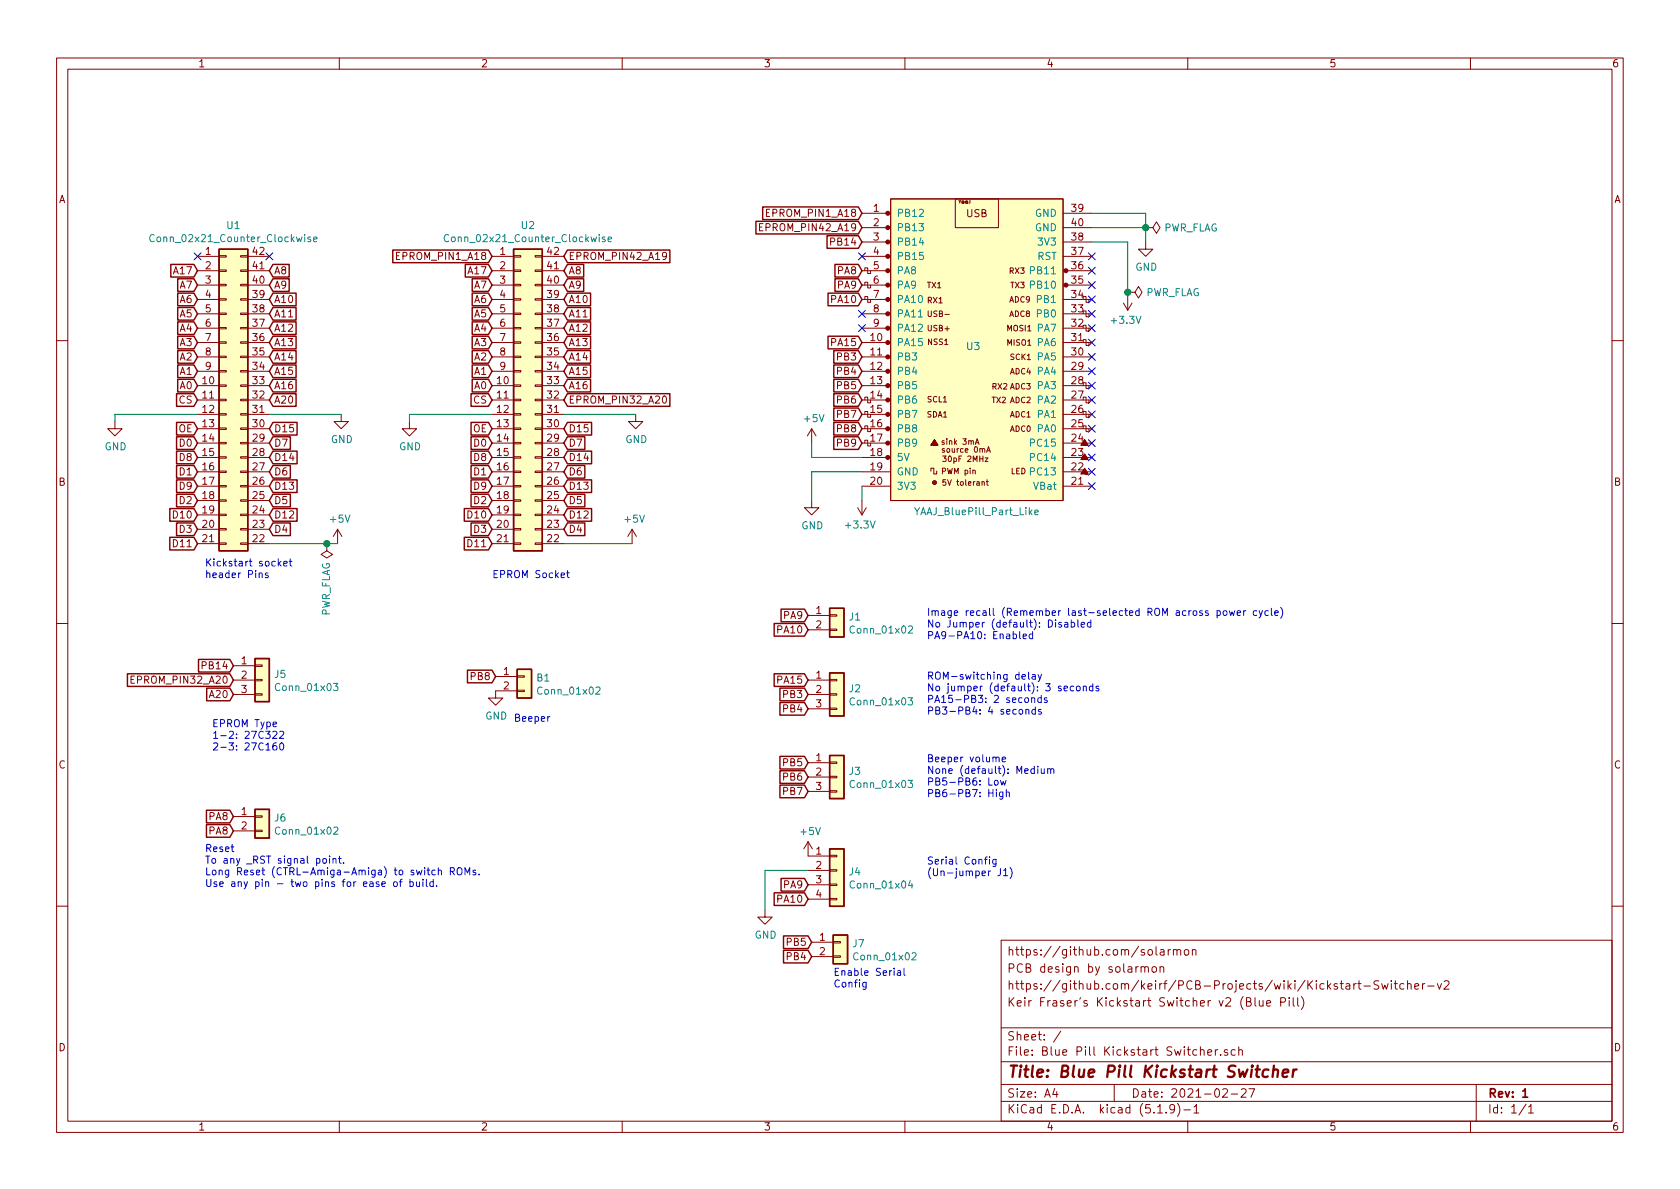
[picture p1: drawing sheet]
<svg xmlns="http://www.w3.org/2000/svg" width="297mm" height="210mm" viewBox="0 0 297 210" stroke-linecap="round" stroke-linejoin="round" font-family="sans-serif">
<g fill="none" stroke="#840000" stroke-width=".18">
<path d="M10 10.3h277v189.9h-277zM12 12.2h273v186.1h-273zM60 10.3v1.9M110 10.3v1.9M160 10.3v1.9M210 10.3v1.9M260 10.3v1.9M134.9 39.5h-.6v1.3h.6M135.5 37.6h.4M136.1 37h-.6v1.3h.6M152.4 37.7h5.1M157.5 35.2h30.5v53.3h-30.5z"/>
<path d="M168.9 35.2h7.6v5.1h-7.6zM188 37.7h5M34.9 58h3.8M34.9 55.5h3.8M34.9 53h3.8M34.9 50.4h3.8M34.9 47.9h3.8M34.9 45.3h3.8M38.7 45.2h1.3v.3h-1.3zM38.7 57.9h1.3v.3h-1.3zM38.7 55.4h1.3v.2h-1.3zM38.7 52.8h1.3v.3h-1.3z"/>
<path d="M38.7 50.3h1.3v.2h-1.3zM38.7 47.7h1.3v.3h-1.3zM42.5 45.2h1.3v.3h-1.3zM42.5 57.9h1.3v.3h-1.3zM42.5 55.4h1.3v.2h-1.3zM42.5 52.8h1.3v.3h-1.3zM42.5 50.3h1.3v.2h-1.3zM42.5 47.7h1.3v.3h-1.3zM43.8 58h3.8M43.8 55.5h3.8M43.8 53h3.8M43.8 50.4h3.8"/>
<path d="M43.8 47.9h3.8M43.8 45.3h3.8M70.1 45.2h.4M70.7 44.6h-.6v1.3h.6M87 58h3.8M87 55.5h3.8M87 53h3.8M87 50.4h3.8M87 47.9h3.8M87 45.3h3.8M90.8 45.2h1.3v.3h-1.3zM90.8 57.9h1.3v.3h-1.3z"/>
<path d="M90.8 55.4h1.3v.2h-1.3zM90.8 52.8h1.3v.3h-1.3zM90.8 50.3h1.3v.2h-1.3zM90.8 47.7h1.3v.3h-1.3zM94.6 45.2h1.3v.3h-1.3zM94.6 57.9h1.3v.3h-1.3zM94.6 55.4h1.3v.2h-1.3zM94.6 52.8h1.3v.3h-1.3zM94.6 50.3h1.3v.2h-1.3zM94.6 47.7h1.3v.3h-1.3zM95.9 58h3.8M95.9 55.5h3.8"/>
<path d="M95.9 53h3.8M95.9 50.4h3.8M95.9 47.9h3.8M95.9 45.3h3.8M117.8 45.2l-.2 .2h-.3l-.2-.2 .1-.5 .1-.1h.3l.2 .3a.97 .97 0 0 1-.2 .9l-.4 .1M134.3 40.2h.4M152.4 40.3h5.1M152.4 42.8h5.1M152.4 58h5.1M152.4 55.5h5.1M152.4 53h5.1M152.4 50.4h5.1"/>
<path d="M152.4 47.9h5.1M152.4 45.3h5.1M152.9 53v-.6h.5v1.1h.5v-.5M152.9 50.4v-.5h.5v1h.5v-.5M152.9 47.9v-.5h.5v1h.5v-.5M188 40.3h5M188 42.8h5M188 58h5M188 55.5h5M188 53h5M188 50.4h5M188 47.9h5"/>
<path d="M188 45.3h5M191.5 58v-.5h.5v1h.5v-.5M191.5 55.5v-.5h.5v1h.5v-.5M191.5 53v-.6h.5v1.1h.5v-.5M198.6 53.6l.8 1.3M199.4 51.7h1.3l.6-1 .6 1-.6 1-.6-1M199.4 51.7h.1M199.4 52.3v2.6M200.2 53.6l-.8 1.3M202.6 42.8v1.3h1.2l-1.2 1.2-1.3-1.2h1.3M202.6 40.3h1.2l.7-1.1 .6 1.1-.6 1-.7-1M202.6 40.3h.1"/>
<path d="M10 60.2h2M20.3 74.5v1.3h1.3l-1.3 1.3-1.3-1.3h1.3M34.9 60.6h3.8M34.9 63.1h3.8M34.9 65.7h3.8M34.9 68.2h3.8M34.9 70.7h3.8M34.9 73.3h3.8M34.9 75.8h3.8M34.9 78.4h3.8M38.7 75.7h1.3v.2h-1.3zM38.7 78.2h1.3v.3h-1.3z"/>
<path d="M38.7 73.1h1.3v.3h-1.3zM38.7 68.1h1.3v.2h-1.3zM38.7 65.5h1.3v.3h-1.3zM38.7 63h1.3v.2h-1.3zM38.7 60.4h1.3v.3h-1.3zM38.7 70.6h1.3v.3h-1.3zM42.5 75.7h1.3v.2h-1.3zM42.5 78.2h1.3v.3h-1.3zM42.5 73.1h1.3v.3h-1.3zM42.5 68.1h1.3v.2h-1.3zM42.5 65.5h1.3v.3h-1.3zM42.5 63h1.3v.2h-1.3z"/>
<path d="M42.5 60.4h1.3v.3h-1.3zM42.5 70.6h1.3v.3h-1.3zM43.8 60.6h3.8M43.8 63.1h3.8M43.8 65.7h3.8M43.8 68.2h3.8M43.8 70.7h3.8M43.8 73.3h3.8M43.8 75.8h3.8M43.8 78.4h3.8M60.3 73.3v1.2h1.3l-1.3 1.3-1.2-1.3h1.2M72.4 74.5v1.3h1.3l-1.3 1.3-1.3-1.3h1.3"/>
<path d="M87 60.6h3.8M87 63.1h3.8M87 65.7h3.8M87 68.2h3.8M87 70.7h3.8M87 73.3h3.8M87 75.8h3.8M87 78.4h3.8M90.8 75.7h1.3v.2h-1.3zM90.8 78.2h1.3v.3h-1.3zM90.8 73.1h1.3v.3h-1.3zM90.8 68.1h1.3v.2h-1.3z"/>
<path d="M90.8 65.5h1.3v.3h-1.3zM90.8 63h1.3v.2h-1.3zM90.8 60.4h1.3v.3h-1.3zM90.8 70.6h1.3v.3h-1.3zM94.6 75.7h1.3v.2h-1.3zM94.6 78.2h1.3v.3h-1.3zM94.6 73.1h1.3v.3h-1.3zM94.6 68.1h1.3v.2h-1.3zM94.6 65.5h1.3v.3h-1.3zM94.6 63h1.3v.2h-1.3zM94.6 60.4h1.3v.3h-1.3zM94.6 70.6h1.3v.3h-1.3z"/>
<path d="M95.9 60.6h3.8M95.9 63.1h3.8M95.9 65.7h3.8M95.9 68.2h3.8M95.9 70.7h3.8M95.9 73.3h3.8M95.9 75.8h3.8M95.9 78.4h3.8M112.4 73.3v1.2h1.3l-1.3 1.3-1.3-1.3h1.3M117.2 70.1l.2-.1a.69 .69 0 0 1 .4 .7 .69 .69 0 0 1-.4 .6l-.2-.2-.1-.3zM143.5 75.8l-.8 1.3M143.5 75.8v2.6"/>
<path d="M143.5 75.8l.8 1.3M152.4 60.6h5.1M152.4 63.1h5.1M152.4 65.7h5.1M152.4 68.2h5.1M152.4 70.7h5.1M152.4 73.3h5.1M152.4 75.8h5.1M152.4 78.4h5.1M152.9 78.4v-.6h.5v1.1h.5v-.5M152.9 75.8v-.5h.5v1h.5v-.5M152.9 73.3v-.5h.5v1h.5v-.5"/>
<path d="M152.9 70.7v-.5h.5v1h.5v-.5M165.2 78.2l.2 .3-.3-.1 .3 .2 .1-.4-.5 .2 .5 .3-.1-.6-.6 .4 .8 .2-.4-.7-.5 .6 1 .1-.5-.9-.6 .9h1.3l-.7-1-.6 1M172.4 78.6l.4-1 .3 1M172.5 78.3h.5M174.4 80l.4-1 .3 1M174.5 79.7h.5M188 60.6h5M188 63.1h5M188 65.7h5M188 68.2h5M188 70.7h5M188 73.3h5"/>
<path d="M188 75.8h5M188 78.4h5M191.5 75.8v-.5h.5v1h.5v-.5M191.5 73.3v-.5h.5v1h.5v-.5M191.5 70.7v-.5h.5v1h.5v-.5M191.5 68.2v-.5h.5v1h.5v-.5M191.5 60.6v-.5h.5v1h.5v-.5M191.8 78.2l.1 .3-.3-.1 .3 .2 .1-.4-.5 .2 .5 .3-.1-.6-.5 .4 .8 .2-.4-.7-.5 .6 1 .1-.5-.9-.7 .9h1.3l-.6-1-.7 1M285 60.2h2M34.9 80.9h3.8M34.9 83.4h3.8M34.9 86h3.8"/>
<path d="M34.9 88.5h3.8M34.9 91.1h3.8M34.9 93.6h3.8M34.9 96.1h3.8M38.7 80.8h1.3v.2h-1.3zM38.7 83.3h1.3v.3h-1.3zM38.7 85.8h1.3v.3h-1.3zM38.7 88.4h1.3v.2h-1.3zM38.7 90.9h1.3v.3h-1.3zM38.7 93.5h1.3v.2h-1.3zM38.7 96h1.3v.3h-1.3zM42.5 80.8h1.3v.2h-1.3z"/>
<path d="M42.5 83.3h1.3v.3h-1.3zM42.5 85.8h1.3v.3h-1.3zM42.5 88.4h1.3v.2h-1.3zM42.5 90.9h1.3v.3h-1.3zM42.5 93.5h1.3v.2h-1.3zM42.5 96h1.3v.3h-1.3zM43.8 80.9h3.8M43.8 83.4h3.8M43.8 86h3.8M43.8 88.5h3.8M43.8 91.1h3.8M43.8 93.6h3.8"/>
<path d="M43.8 96.1h3.8M57.8 96.1v1.3l1 .6-1 .7-1-.7 1-.6M57.8 96.1h.1M59.7 93.6l-.8 1.3M59.7 93.6v2.5M59.7 93.6l.8 1.3M87 80.9h3.8M87 83.4h3.8M87 86h3.8M87 88.5h3.8M87 91.1h3.8M87 93.6h3.8"/>
<path d="M87 96.1h3.8M90.8 80.8h1.3v.2h-1.3zM90.8 83.3h1.3v.3h-1.3zM90.8 85.8h1.3v.3h-1.3zM90.8 88.4h1.3v.2h-1.3zM90.8 90.9h1.3v.3h-1.3zM90.8 93.5h1.3v.2h-1.3zM90.8 96h1.3v.3h-1.3zM94.6 80.8h1.3v.2h-1.3zM94.6 83.3h1.3v.3h-1.3zM94.6 85.8h1.3v.3h-1.3zM94.6 88.4h1.3v.2h-1.3z"/>
<path d="M94.6 90.9h1.3v.3h-1.3zM94.6 93.5h1.3v.2h-1.3zM94.6 96h1.3v.3h-1.3zM95.9 80.9h3.8M95.9 83.4h3.8M95.9 86h3.8M95.9 88.5h3.8M95.9 91.1h3.8M95.9 93.6h3.8M95.9 96.1h3.8M111.8 93.6l-.8 1.3M111.8 93.6v2.5"/>
<path d="M111.8 93.6l.7 1.3M143.5 88.5v1.3h1.3l-1.3 1.3-1.3-1.3h1.3M151.6 89.8l.8 1.3M152.4 88.5v2.6M152.4 80.9h5.1M152.4 83.4h5.1M152.4 86h5.1M153.2 89.8l-.8 1.3M164.6 83.3v-.5h.5v1h.5v-.5M174.2 81h.5l-.5 .6h.5M174.4 85.2h.4M174.5 84.8v.9l.3 .1"/>
<path d="M188 80.9h5M188 83.4h5M188 86h5M191.8 83.3l.1 .3-.3-.2 .3 .3 .1-.4-.5 .1 .5 .4-.1-.6-.5 .4 .8 .2-.4-.7-.5 .6 1 .1-.5-.9-.7 .9h1.3l-.6-1-.7 1M191.8 80.8l.1 .2-.3-.1 .3 .2 .1-.3-.5 .1 .5 .4-.1-.7-.5 .4 .8 .3-.4-.8-.5 .6 1 .2-.5-.9-.7 .9h1.3l-.6-1-.7 1M10 110.3h2M23.8 119.6h-.6v1.2h.6M41.3 117.7h3.8M45.1 117.6h1.3v.3h-1.3zM87.6 119.6h3.8M91.4 119.5h1.3v.3h-1.3zM142.9 108.8h3.8"/>
<path d="M142.9 111.4h3.8M146.7 111.2h1.3v.3h-1.3zM146.7 108.7h1.3v.3h-1.3zM285 110.3h2M23.2 120.2h.4M41.3 120.3h3.8M41.3 122.8h3.8M45.1 122.7h1.3v.2h-1.3zM45.1 120.1h1.3v.3h-1.3zM91.4 122h1.3v.3h-1.3zM91.4 122.2h-3.8v1.2h1.3l-1.3 1.3-1.2-1.3h1.2M142.9 120.3h3.8"/>
<path d="M142.9 122.8h3.8M142.9 125.3h3.8M142.9 134.9h3.8M142.9 137.4h3.8M142.9 139.9h3.8M146.7 125.2h1.3v.3h-1.3zM146.7 120.1h1.3v.3h-1.3zM146.7 122.7h1.3v.2h-1.3zM146.7 139.8h1.3v.3h-1.3zM146.7 134.7h1.3v.3h-1.3zM146.7 137.3h1.3v.2h-1.3zM41.3 144.4h3.8"/>
<path d="M41.3 146.9h3.8M45.1 146.8h1.3v.3h-1.3zM45.1 144.3h1.3v.2h-1.3zM142.9 148.8v2.6h3.8M142.9 153.9h3.8M142.9 156.5h3.8M142.9 159h3.8M142.9 148.8l-.8 1.3M142.9 148.8l.7 1.3M146.7 158.9h1.3v.2h-1.3zM146.7 156.3h1.3v.3h-1.3zM146.7 151.3h1.3v.2h-1.3z"/>
<path d="M146.7 153.8h1.3v.2h-1.3zM10 160.2h2M135.3 160.9v1.3h1.2l-1.2 1.2-1.3-1.2h1.3M143.5 166.6h3.8M143.5 169.2h3.8M147.3 169h1.3v.3h-1.3zM147.3 166.5h1.3v.2h-1.3zM177 166.3h108v32h-108zM201.8 171.1v-.1a.37 .37 0 0 1 .6 .1v.8M201.8 170.9v1M202.4 171.1l.1-.1a.37 .37 0 0 1 .5 .1v.8M203.8 171.1l.2-.2 .4 .2v.7l-.2 .1-.4-.1z"/>
<path d="M204.4 167.4v1.3l.2 .2M205.1 171.1l.1-.1a.37 .37 0 0 1 .6 .1v.8M205.1 170.9v1M205.2 168h.6v.9M205.8 168.3h-.5l-.2 .2 .2 .4 .5-.1M206.6 167.9v1M207 167.9l-.4 .1v.2M207.5 168l.2-.1 .4 .1v.9M207.5 167.9v1M208.1 168.1a.36 .36 0 0 1 .3-.2 .36 .36 0 0 1 .4 .2v.8M209.5 168l.2-.1 .4 .1v.8l-.2 .1-.4-.1zM210.8 168l.2-.1 .4 .1 .1 .9"/>
<path d="M210.8 167.9v1M220.4 177.1l.7-.1 .1-.3-.2-.2-.6-.1v1.5h.6l.2-.3a.41 .41 0 0 0-.3-.5M221.9 176.4v1.3l.2 .2M222.7 176.9v.8a.39 .39 0 0 0 .6 .1M223.3 176.9v1M224 177.4l.7-.1-.1-.3-.4-.1-.2 .2v.7h.6M226.4 177.2l.8-.1 .1-.2-.1-.3-.2-.2h-.6v1.5M227.9 176.4v.2M227.9 176.9v1M228.7 176.4v1.3l.2 .2M229.4 176.4v1.3l.3 .2M230.1 176.2a1.71 1.71 0 0 1 0 2.3"/>
<path d="M236.9 173.9h.6M237.2 173.4v1.3l.3 .2M238 174h.6l.1 .9M238.7 174.3l-.5 .1a.29 .29 0 0 0-.3 .2 .29 .29 0 0 0 .3 .3l.5-.1M239.4 173.9v1M239.8 173.9l-.4 .3M240.1 173.9h.5M240.3 173.4v1.3l.3 .2M241.1 174.4h1.2M243.8 173.5l-.6-.1-.3 .3 .1 .3 .7 .4v.4a.62 .62 0 0 1-.8 0M244.3 173.9l.3 1 .3-.7 .2 .7 .3-1M246 173.4v.2"/>
<path d="M246 173.9v1M246.5 173.9h.6M246.7 173.4v1.3l.4 .2M248.2 174l-.4-.1-.3 .3 .1 .6 .2 .1 .4-.1M248.9 174.1v-.1a.37 .37 0 0 1 .6 .1v.8M248.9 173.4v1.5M250.1 174.4l.8-.1-.1-.3-.4-.1-.3 .2 .1 .7h.6M251.5 173.9v1M251.9 173.9l-.3 .2-.1 .1M252.4 174.4h1.2M254.1 173.9l.4 1 .4-1M255.3 173.6l.3-.2h.3l.3 .5-.9 1h.9"/>
<path d="M285 160.2h2M60 198.3v1.9M110 198.3v1.9M160 198.3v1.9M177 194.8h108M177 191.8h108M177 187.8h108M177 181.8h108M186.5 192.5l-.4 1h1M186.8 193v1M187.6 182.3l-1.3 2M197 191.8v3"/>
<path d="M204.7 196.8h.8M206.2 196.7v.1M207.7 196l-.1 .1a.48 .48 0 0 1-.6 .1l-.2-.2 .2-.6a.48 .48 0 0 1 .6 .1 1.27 1.27 0 0 1-.2 1.2l-.4 .1M208.2 195.1a1.71 1.71 0 0 1 0 2.3M209.3 196.3h1.2M210 198.3v1.9M211.1 195.8l.4-.5v1.5M211.1 196.8h.9M212.2 185.7h.1a.37 .37 0 0 1 .6 .1v.8M212.2 185.1v1.5M213.5 186.1l.7-.1v-.3l-.5-.1-.2 .2 .1 .7h.6M214.9 185.6v1"/>
<path d="M215.3 185.6l-.4 .3M215.8 186.5v.1M216.2 192.7l.2-.2h.4l.2 .5-.9 1h.9M217 185.7l-.3-.1-.2 .2v.2l.5 .2v.3h-.5M217.7 193.5h1.1M218.4 185.7l-.4-.1-.3 .3 .1 .6h.6M219 185.7l.3-.1 .3 .1 .1 .9M219 185.1v1.5M219.5 192.7l.2-.2h.3l.3 .2v.3v.2l-.9 .8h.9M220.8 192.5h1l-.6 1.5M260 198.3v1.9M261 191.8v6.5"/>
<path d="M269.8 195.2l-1.2 2M270.3 195.8l.4-.5v1.5M270.3 196.8h.8"/>
<circle cx="188.5" cy="47.9" r=".36"/>
<circle cx="188.5" cy="50.4" r=".36"/>
<circle cx="165.2" cy="85.3" r=".36"/>
<circle cx="165.2" cy="85.3" r=".25"/>
</g>
<path d="M269.2 193l.5-.5v1.5M269.2 194h.9" fill="none" stroke="#840000" stroke-width=".3"/>
<path d="M224.3 189.2a.68 .68 0 0 0-1 .3l-.1 .6 .2 .2 .2 .1 .6-.1M225.1 189.3a.5 .5 0 0 1 .9 .1l-.1 1M225.2 188.4l-.2 2M226.8 189.8l1-.2-.1-.4-.5-.1-.4 .3v.9l.2 .1 .6-.1M228.7 189.1l-.2 1.3M229.3 189.1a.54 .54 0 0 0-.6 .4" fill="none" stroke="#840000" stroke-width=".41"/>
<g fill="#ffffc2" stroke="#ffffc2" stroke-width=".18">
<path d="M147.3 165.3h2.6v5.1h-2.6z"/>
<path d="M146.7 150.1h2.5v10.2h-2.5z"/>
<path d="M45.1 116.5h2.5v7.6h-2.5z"/>
<path d="M91.4 118.4h2.6v5h-2.6z"/>
<path d="M157.5 35.2h30.5v53.3h-30.5z"/>
<path d="M45.1 143.1h2.5v5.1h-2.5z"/>
<path d="M146.7 119h2.5v7.6h-2.5z"/>
<path d="M146.7 133.6h2.5v7.6h-2.5z"/>
<path d="M146.7 107.6h2.5v5h-2.5z"/>
<path d="M90.8 44.1h5.1v53.3h-5.1z"/>
<path d="M38.7 44.1h5.1v53.3h-5.1z"/>
</g>
<g fill="none" stroke="#840000" stroke-width=".25">
<path d="M133.7 39.1h18.1l.6 1.2-.6 1.1h-18.1zM134.8 36.6h17l.6 1.1-.6 1.1h-17zM30.2 46.8h4.1l.6 1.1-.6 1.1h-4.1zM31.4 49.3h2.9l.6 1.1-.6 1.1h-2.9zM31.4 51.8h2.9l.6 1.2-.6 1.1h-2.9zM31.4 54.4h2.9l.6 1.1-.6 1.1h-2.9zM31.4 56.9h2.9l.6 1.1-.6 1.2h-2.9zM31.4 59.5h2.9l.6 1.1-.6 1.1h-2.9zM38.7 44.1h5.1v53.3h-5.1zM48.3 46.8h2.8v2.2h-2.8l-.7-1.1zM48.3 49.3h2.8v2.2h-2.8l-.7-1.1zM48.3 51.8h4v2.3h-4l-.7-1.1z"/>
<path d="M48.3 54.4h4v2.2h-4l-.7-1.1zM48.3 56.9h4v2.3h-4l-.7-1.2zM48.3 59.5h4v2.2h-4l-.7-1.1zM69.4 44.2h17l.6 1.1-.6 1.2h-17zM82.3 46.8h4.1l.6 1.1-.6 1.1h-4.1zM83.5 49.3h2.9l.6 1.1-.6 1.1h-2.9zM83.5 59.5h2.9l.6 1.1-.6 1.1h-2.9zM83.5 51.8h2.9l.6 1.2-.6 1.1h-2.9zM83.5 54.4h2.9l.6 1.1-.6 1.1h-2.9zM83.5 56.9h2.9l.6 1.1-.6 1.2h-2.9zM90.8 44.1h5.1v53.3h-5.1zM100.3 44.2h18.1v2.3h-18.1l-.6-1.2z"/>
<path d="M100.3 54.4h4.1v2.2h-4.1l-.6-1.1zM100.3 56.9h4.1v2.3h-4.1l-.6-1.2zM100.3 59.5h4.1v2.2h-4.1l-.6-1.1zM100.3 51.8h4.1v2.3h-4.1l-.6-1.1zM100.3 49.3h2.9v2.2h-2.9l-.6-1.1zM100.3 46.8h2.9v2.2h-2.9l-.6-1.1zM146.2 41.7h5.6l.6 1.1-.6 1.1h-5.6zM146.4 51.8h5.4l.6 1.2-.6 1.1h-5.4zM146.4 59.5h5.4l.6 1.1-.6 1.1h-5.4zM147.6 46.8h4.2l.6 1.1-.6 1.1h-4.2zM147.6 49.3h4.2l.6 1.1-.6 1.1h-4.2zM31.2 74.7h3.1l.6 1.1-.6 1.1h-3.1z"/>
<path d="M31.2 69.6h3.1l.6 1.1-.6 1.2h-3.1zM31.2 77.2h3.1l.6 1.2-.6 1.1h-3.1zM31.2 79.8h3.1l.6 1.1-.6 1.1h-3.1zM31.4 62h2.9l.6 1.1-.6 1.1h-2.9zM31.4 64.5h2.9l.6 1.2-.6 1.1h-2.9zM31.4 67.1h2.9l.6 1.1-.6 1.1h-2.9zM48.3 69.6h4v2.3h-4l-.7-1.2zM48.3 62h4v2.2h-4l-.7-1.1zM48.3 64.5h4v2.3h-4l-.7-1.1zM48.3 74.7h4.2v2.2h-4.2l-.7-1.1zM48.3 77.2h3v2.3h-3l-.7-1.1zM48.3 79.8h4.2v2.2h-4.2l-.7-1.1z"/>
<path d="M48.3 67.1h4v2.2h-4l-.7-1.1zM83.3 74.7h3.1l.6 1.1-.6 1.1h-3.1zM83.3 77.2h3.1l.6 1.2-.6 1.1h-3.1zM83.3 79.8h3.1l.6 1.1-.6 1.1h-3.1zM83.3 69.6h3.1l.6 1.1-.6 1.2h-3.1zM83.5 62h2.9l.6 1.1-.6 1.1h-2.9zM83.5 64.5h2.9l.6 1.2-.6 1.1h-2.9zM83.5 67.1h2.9l.6 1.1-.6 1.1h-2.9zM100.3 62h4.1v2.2h-4.1l-.6-1.1zM100.3 64.5h4.1v2.3h-4.1l-.6-1.1zM100.3 67.1h4.1v2.2h-4.1l-.6-1.1zM100.3 69.6h18.1v2.3h-18.1l-.6-1.2z"/>
<path d="M100.3 79.8h4.3v2.2h-4.3l-.6-1.1zM100.3 77.2h3.1v2.3h-3.1l-.6-1.1zM100.3 74.7h4.3v2.2h-4.3l-.6-1.1zM147.4 69.6h4.4l.6 1.1-.6 1.2h-4.4zM147.4 74.7h4.4l.6 1.1-.6 1.1h-4.4zM147.4 77.2h4.4l.6 1.2-.6 1.1h-4.4zM147.4 64.5h4.4l.6 1.2-.6 1.1h-4.4zM147.4 62h4.4l.6 1.1-.6 1.1h-4.4zM147.4 67.1h4.4l.6 1.1-.6 1.1h-4.4zM147.4 72.2h4.4l.6 1.1-.6 1.1h-4.4zM30 89.9h4.3l.6 1.2-.6 1.1h-4.3zM30 95h4.3l.6 1.1-.6 1.2h-4.3z"/>
<path d="M31.2 82.3h3.1l.6 1.1-.6 1.2h-3.1zM31.2 84.9h3.1l.6 1.1-.6 1.1h-3.1zM31.2 87.4h3.1l.6 1.1-.6 1.1h-3.1zM31.2 92.5h3.1l.6 1.1-.6 1.1h-3.1zM48.3 82.3h3v2.3h-3l-.7-1.2zM48.3 84.9h4.2v2.2h-4.2l-.7-1.1zM48.3 87.4h3v2.2h-3l-.7-1.1zM48.3 89.9h4.2v2.3h-4.2l-.7-1.1zM48.3 92.5h3v2.2h-3l-.7-1.1zM82.1 95h4.3l.6 1.1-.6 1.2h-4.3zM82.1 89.9h4.3l.6 1.2-.6 1.1h-4.3zM83.3 92.5h3.1l.6 1.1-.6 1.1h-3.1z"/>
<path d="M83.3 82.3h3.1l.6 1.1-.6 1.2h-3.1zM83.3 84.9h3.1l.6 1.1-.6 1.1h-3.1zM83.3 87.4h3.1l.6 1.1-.6 1.1h-3.1zM100.3 92.5h3.1v2.2h-3.1l-.6-1.1zM100.3 89.9h4.3v2.3h-4.3l-.6-1.1zM100.3 87.4h3.1v2.2h-3.1l-.6-1.1zM100.3 84.9h4.3v2.2h-4.3l-.6-1.1zM100.3 82.3h3.1v2.3h-3.1l-.6-1.2zM22.5 119.1h18.1l.7 1.2-.7 1.1h-18.1zM35.1 116.6h5.5l.7 1.1-.7 1.1h-5.5zM45.1 116.5h2.5v7.6h-2.5zM82.7 118.5h4.3l.6 1.1-.6 1.1h-4.3z"/>
<path d="M91.4 118.4h2.6v5h-2.6zM136.9 110.3h5.3l.7 1.1-.7 1.1h-5.3zM136.9 119.1h5.3l.7 1.2-.7 1.1h-5.3zM138.1 107.7h4.1l.7 1.1-.7 1.2h-4.1zM146.7 119h2.5v7.6h-2.5zM146.7 107.6h2.5v5h-2.5zM36.6 121.7h4l.7 1.1-.7 1.1h-4zM137.9 138.8h4.3l.7 1.1-.7 1.2h-4.3zM137.9 133.8h4.3l.7 1.1-.7 1.1h-4.3zM137.9 121.7h4.3l.7 1.1-.7 1.1h-4.3zM137.9 124.2h4.3l.7 1.1-.7 1.2h-4.3zM137.9 136.3h4.3l.7 1.1-.7 1.1h-4.3z"/>
<path d="M146.7 133.6h2.5v7.6h-2.5zM36.5 143.3h4.1l.7 1.1-.7 1.1h-4.1zM36.5 145.8h4.1l.7 1.1-.7 1.2h-4.1zM45.1 143.1h2.5v5.1h-2.5zM136.9 157.9h5.3l.7 1.1-.7 1.1h-5.3zM138.1 155.3h4.1l.7 1.2-.7 1.1h-4.1zM146.7 150.1h2.5v10.2h-2.5zM138.5 165.5h4.4l.6 1.1-.6 1.1h-4.4zM138.5 168h4.4l.6 1.2-.6 1.1h-4.4zM147.3 165.3h2.6v5.1h-2.6z"/>
</g>
<g fill="none" stroke="#008484" stroke-width=".18">
<path d="M27.3 41.6a.6 .6 0 0 0-.9 .4 .6 .6 0 0 0 .6 .7l.3-.1M54.9 42l-.3-.1-.2 .2 .1 .2 .4 .1v.3h-.5M55.4 42.3l.7-.1-.1-.2-.4-.1-.2 .2 .1 .6h.5M79.3 41.6a.6 .6 0 0 0-.8 .4 .6 .6 0 0 0 .6 .7l.2-.1M107 42l-.3-.1-.2 .2 .1 .2 .4 .1v.3h-.5M107.5 42.3l.6-.1v-.2l-.4-.1-.2 .2 .1 .6h.5M162.4 56.1h.7M182.1 90.5l.4 .5M182.5 90.2l-.5 .5M183 90.6l.6-.1-.1-.3h-.4l-.1 .2v.6h.5M160.6 110.8l.5-.1 .2 .3v.2l-.7 .8h.7M59 120.8h.7l-.4 .5 .4 .2-.1 .6h-.4l-.2-.1"/>
<path d="M105.4 121.6l.5-.1 .2 .3-.1 .2-.7 .8h.8M160.6 123.4h.7l-.4 .5 .4 .1-.1 .6-.4 .1-.2-.2M160.6 138h.7l-.4 .5 .4 .1-.1 .6-.4 .1-.2-.2M59 146.4l.5-.2 .2 .4v.2l-.7 .7h.7M160.9 155.7l-.3 .9h.8M161.2 156.2v.8M161.3 168.6l.4-.1 .3 .3-.1 .2-.7 .7h.8"/>
</g>
<g fill="#840000" stroke="#840000" stroke-width=".18">
<circle cx="157" cy="80.9" r=".36"/>
<circle cx="157" cy="78.4" r=".36"/>
<circle cx="157" cy="75.8" r=".36"/>
<circle cx="157" cy="73.3" r=".36"/>
<circle cx="157" cy="70.7" r=".36"/>
<circle cx="157" cy="68.2" r=".36"/>
<circle cx="157" cy="65.7" r=".36"/>
<circle cx="157" cy="63.1" r=".36"/>
<circle cx="157" cy="60.6" r=".36"/>
<circle cx="157" cy="58" r=".36"/>
<circle cx="157" cy="55.5" r=".36"/>
<circle cx="157" cy="53" r=".36"/>
<circle cx="157" cy="50.4" r=".36"/>
<circle cx="157" cy="47.9" r=".36"/>
<circle cx="157" cy="45.3" r=".36"/>
<circle cx="157" cy="42.8" r=".36"/>
<circle cx="157" cy="37.7" r=".36"/>
<circle cx="165.2" cy="85.3" r=".13"/>
<circle cx="188.5" cy="50.4" r=".25"/>
<circle cx="188.5" cy="47.9" r=".25"/>
<circle cx="157" cy="40.3" r=".36"/>
</g>
<g fill="none" stroke="#008400" stroke-width=".18">
<path d="M193 37.7h9.6v5.1M193 40.3h9.6M193 42.8h6.4v9.5M34.9 73.3h-14.6v1.2M47.6 73.3h12.7M87 73.3h-14.6v1.2M99.7 73.3h12.7M143.5 78.4v2.5h8.9M47.6 96.1h12.1M99.7 96.1h12.1M152.4 83.4h-8.9v5.1M152.4 86v2.5"/>
<path d="M142.9 153.9h-7.6v7"/>
</g>
<g fill="none" stroke="#0000c2" stroke-width=".18">
<path d="M49.2 98.8v1.3M49.3 99.6l.4 .5M49.7 99.3l-.5 .4M50.2 99.7l.6-.1-.1-.3h-.4l-.1 .1v.6h.5M51.1 99.3h.5M51.3 98.8v1.1l.3 .2M45.8 101.4l.2-.1 .3 .1 .1 .8M47.4 101.4l-.3-.1-.2 .2 .1 .2 .4 .1v.3h-.5M100.2 101.3h.5M100.4 100.9v1.1l.3 .2M180.3 111.7v1.1l.2 .1M180.7 119.7l.6-.1v-.3h-.4l-.2 .2 .1 .6h.5"/>
<path d="M180.9 112.5l.6-.1-.1-.2-.3-.1-.2 .2v.6h.5M181.9 118.8v1.1l.1 .2M182.5 119.3h.5l.1 .8M182.6 112.2l-.4-.1-.2 .2 .1 .6h.5M182.6 111.7v1.2M183.1 119.6h-.4l-.3 .2 .1 .3h.6M183.5 119.3l.3 .8M184.1 119.3l-.4 1.1-.2 .1M188.3 110.1h.4l.1 .8M188.8 110.4h-.4l-.2 .2 .1 .2h.5M189.4 110.1h.4l.2 .2-.1 .5h-.5M189.4 109.6v1.3"/>
<path d="M190.6 109.6v1.1l.2 .2M191.2 110.5l.6-.1-.1-.3h-.4l-.1 .1v.6h.5M192.9 110.1h-.4l-.2 .2 .1 .5h.5M192.9 109.6v1.3M215.2 108h.3l.3 .2-.1 .6h-.5M215.2 108v1.3M216.4 108h.3l.2 .2-.1 .6h-.3l-.2-.2zM217.3 108l.3 .8 .2-.6 .3 .6 .2-.8M218.7 108.4l.7-.1-.1-.3h-.4l-.2 .2 .1 .6h.5M219.9 108v.8M220.3 108l-.4 .2M222.2 108h-.4l-.2 .2 .1 .6h.5"/>
<path d="M222.6 108l.3 .8M223.2 108l-.4 1.1-.2 .2M224.3 108h-.4l-.3 .2 .2 .6h.5M224.8 107.6v1.1l.2 .1M225.4 108.4l.6-.1-.1-.3h-.3l-.2 .2 .1 .6h.4M226.4 107.4a1.4 1.4 0 0 1 0 1.9M47 129.3h.8l-.5 .5 .4 .1v.5l-.2 .2-.5-.2M47 132.6h.8M48.2 129.4l.5-.1 .3 .4-.8 .9h.8M48.8 131.4h-.3a.87 .87 0 0 0 0 1.2h.3l.2-.5-.3-.3h-.2l-.3 .3M49.5 129.4l.4-.1 .3 .4-.1 .2-.7 .7h.8M49.6 131.5l.1-.1a.67 .67 0 0 1 .5 .6 .67 .67 0 0 1-.5 .6l-.1-.1-.1-.3z"/>
<path d="M97.2 126.7l-.3 .2M175.9 138h.3l.3 .2-.1 .6h-.4l-.1-.1zM176.1 134.1l.2-.2h.3l.1 .8M176.9 138l.2 .8 .3-.6 .2 .6 .3-.8M177.2 134.3l.6-.1-.1-.3h-.3l-.2 .2 .1 .6h.4M177.9 139.6v1.3M180.2 125.6l.2-.2 .4 .2v.5l-.1 .1-.3 .1-.2-.1zM181.3 123.4h.3l.3 .2-.2 .6h-.3l-.2-.2zM181.4 125.6l.2-.2 .3 .1v.8M181.4 125.4v.9M182.4 123.5l.2-.1h.3l.1 .8M182.4 123.4v.8"/>
<path d="M182.9 136l-.4-.1-.2 .3 .1 .5h.5M182.9 135.5v1.3M183.1 125.5l-.4-.1-.3 .3 .2 .5h.5M183.1 125v1.3M183.5 135.5v.1M183.5 135.9v.9M184.1 123.4h-.4l-.2 .2 .1 .6h.5M184.1 125.5l-.3-.1-.2 .2 .1 .2 .4 .1v.3h-.5M184.1 135.9v.8l.4 .1 .1-.2M184.1 123v1.2M184.6 135.9v.9M185.1 123.4h-.3l-.2 .2 .1 .1 .4 .2v.3h-.5"/>
<path d="M185.2 136.1l.2-.2 .3 .1 .1 .8M185.2 135.9v.9M185.8 136.1l.2-.2 .3 .1v.8M188.1 121.7l.6-.1v-.2l-.4-.1-.2 .2 .1 .6h.5M189.8 121.4l-.3-.1-.3 .3 .2 .5h.4M190.4 121.5l.2-.2 .3 .2 .1 .4-.1 .2-.3 .1-.2-.2zM191.5 121.5l.2-.2 .3 .1 .1 .8M191.5 121.3v.9M193.2 121.4l-.3-.1-.3 .3 .1 .5h.5M193.2 120.9v1.3M194.3 121.4l-.3-.1-.2 .2v.2l.5 .1v.3h-.5M57.2 151.9l.3-.1 .2 .2-.1 .6h-.3l-.2-.1z"/>
<path d="M58.3 151.4v.1M58.3 151.8v.8M58.9 151.9l.2-.1 .3 .1v.7M58.9 151.8v.8M59.8 151.8h.5M60 151.4v1.1l.3 .1M60.8 152.5v.1M67.5 156.3l.6-.1v-.2l-.4-.1-.2 .2 .1 .6h.5M69.7 156l.3-.1 .3 .3-.2 .5-.3 .1-.2-.3zM70.6 155.9h.5M71.1 155.5l-.3 .2v1.1M72.5 156l.3-.1 .3 .3-.1 .5h-.5"/>
<path d="M72.5 155.5v1.3M73.6 155.9l.1 .8 .3 .1 .2-.2M74.2 155.9v.9M74.8 155.9v.9M75.4 155.5v1.1l.2 .2M76.6 156l-.4-.1-.2 .3 .1 .5h.5M76.6 155.5v1.3M77 153.9h-.4l-.2 .2 .1 .6h.5M77.2 156.6v.2M77.5 154l.2-.1h.3l.1 .8M77.5 153.4v1.3M79.6 154.1l.7-.1v-.4l-.2-.2h-.5v1.3"/>
<path d="M79.9 154.1l.4 .6M80.9 153.6l.2-.2a.47 .47 0 0 1 .6 .5l-.1 .6-.2 .2h-.4a1 1 0 0 1-.1-1.1zM82.2 154.7v-1.3l.5 1 .4-1v1.3M84.1 153.9h-.3l-.2 .1 .1 .2 .4 .2v.3h-.5M84.7 154.6v.1M174.1 152h.4M174.5 151.5l-.3 .2v1.1M175 151.5v.2M175 152v.8M176.1 152l-.1 1.1-.1 .1h-.3M176.1 152h-.4l-.2 .2 .1 .5h.5M176.9 153.6v.9a.39 .39 0 0 1-.5 .4"/>
<path d="M177.3 140v1.2l-.2 .1-.3-.1M177.3 140.1l-.3-.1-.3 .3 .1 .5h.5M177.4 153.9l.4-.3v1.3M177.4 154.9h.8M177.9 140.2l.2-.2 .3 .1 .1 .8M178.6 153.4a1.47 1.47 0 0 1 0 1.9M153.1 173.7v1l-.2 .3-.3-.1M153.1 173.8l-.3-.1-.3 .2 .2 .6h.4M158.7 171.7h.5v.8M159.2 172h-.4l-.2 .2 .1 .2h.5M159.8 171.2v1.1l.2 .2"/>
</g>
<g fill="#008400" stroke="#008400" stroke-width=".25">
<circle cx="57.8" cy="96.1" r=".51"/>
<circle cx="202.6" cy="40.3" r=".51"/>
<circle cx="199.4" cy="51.7" r=".51"/>
</g>
<g fill="none" stroke="#000084" stroke-width=".18">
<path d="M34.3 44.7l1.2 1.2M35.5 44.7l-1.2 1.2M47 44.7l1.2 1.2M48.2 44.7l-1.2 1.2M151.8 57.4l1.2 1.2M151.8 54.9l1.2 1.2M151.8 44.7l1.2 1.2M153 57.4l-1.2 1.2M153 54.9l-1.2 1.2M153 44.7l-1.2 1.2M192.4 44.7l1.2 1.2M192.4 47.3l1.2 1.2"/>
<path d="M192.4 49.8l1.2 1.2M192.4 52.3l1.2 1.3M192.4 54.9l1.2 1.2M192.4 57.4l1.2 1.2M192.4 60l1.2 1.2M193.6 44.7l-1.2 1.2M193.6 47.3l-1.2 1.2M193.6 49.8l-1.2 1.2M193.6 52.3l-1.2 1.3M193.6 54.9l-1.2 1.2M193.6 57.4l-1.2 1.2M193.6 60l-1.2 1.2"/>
<path d="M192.4 70.1l1.2 1.2M192.4 62.5l1.2 1.2M192.4 65l1.2 1.3M192.4 67.6l1.2 1.2M192.4 72.7l1.2 1.2M192.4 75.2l1.2 1.2M192.4 77.7l1.2 1.3M193.6 70.1l-1.2 1.2M193.6 62.5l-1.2 1.2M193.6 65l-1.2 1.3M193.6 67.6l-1.2 1.2M193.6 72.7l-1.2 1.2"/>
<path d="M193.6 75.2l-1.2 1.2M193.6 77.7l-1.2 1.3M192.4 80.3l1.2 1.2M192.4 82.8l1.2 1.2M192.4 85.4l1.2 1.2M193.6 80.3l-1.2 1.2M193.6 82.8l-1.2 1.2M193.6 85.4l-1.2 1.2"/>
</g>
<text font-size="2.8" fill="#840000" x="178" y="190.5">Title: Blue Pill Kickstart Switcher</text>
<g font-size="2.1" fill="#840000">
<text x="178" y="172">PCB design by solarmon</text>
<text x="178" y="169">https://github.com/solarmon</text>
<text x="178" y="178">Keir Fraser's Kickstart Switcher v2 (Blue Pill)</text>
<text x="178" y="175">https://github.com/keirf/PCB-Projects/wiki/Kickstart-Switcher-v2</text>
<text x="178" y="184">Sheet: /</text>
<text x="178" y="186.7">File: Blue Pill Kickstart Switcher.sch</text>
<text x="178" y="196.9">KiCad E.D.A. kicad (5.1.9)-1</text>
<text x="178" y="194.1">Size: A4</text>
<text x="200" y="194.1">Date: 2021-02-27</text>
<text x="263" y="194.1">Rev: 1</text>
<text x="263" y="196.9">Id: 1/1</text>
</g>
<g font-size="1.8" fill="#840000">
<text x="35" y="11.9">1</text>
<text x="85" y="11.9">2</text>
<text x="135" y="11.9">3</text>
<text x="185" y="11.9">4</text>
<text x="235" y="11.9">5</text>
<text x="285" y="11.9">6</text>
<text x="10.4" y="35.9">A</text>
<text x="285.4" y="35.9">A</text>
<text x="135" y="40.9">EPROM_PIN42_A19</text>
<text x="136" y="38.3">EPROM_PIN1_A18</text>
<text x="154.5" y="37.5">1</text>
<text x="154.5" y="40">2</text>
<text x="170.9" y="38.4">USB</text>
<text x="189.5" y="37.5">39</text>
<text x="189.5" y="40">40</text>
<text x="36.3" y="45.1">1</text>
<text x="36.3" y="47.6">2</text>
<text x="44.8" y="47.6">41</text>
<text x="44.8" y="45.1">42</text>
<text x="70.6" y="46">EPROM_PIN1_A18</text>
<text x="88.4" y="45.1">1</text>
<text x="88.4" y="47.6">2</text>
<text x="96.8" y="47.6">41</text>
<text x="96.8" y="45.1">42</text>
<text x="100.5" y="46">EPROM_PIN42_A19</text>
<text x="147.2" y="43.4">PB14</text>
<text x="154.5" y="42.5">3</text>
<text x="154.5" y="45.1">4</text>
<text x="154.5" y="47.6">5</text>
<text x="189.5" y="47.6">36</text>
<text x="189.5" y="45.1">37</text>
<text x="189.5" y="42.5">38</text>
<text x="30.9" y="48.5">A17</text>
<text x="31.9" y="51">A7</text>
<text x="31.9" y="53.6">A6</text>
<text x="36.3" y="50.2">3</text>
<text x="36.3" y="52.7">4</text>
<text x="44.8" y="52.7">39</text>
<text x="44.8" y="50.2">40</text>
<text x="48.4" y="48.5">A8</text>
<text x="48.4" y="51">A9</text>
<text x="48.4" y="53.6">A10</text>
<text x="83" y="48.5">A17</text>
<text x="83.9" y="51">A7</text>
<text x="83.9" y="53.6">A6</text>
<text x="88.4" y="50.2">3</text>
<text x="88.4" y="52.7">4</text>
<text x="96.8" y="52.7">39</text>
<text x="96.8" y="50.2">40</text>
<text x="100.5" y="53.6">A10</text>
<text x="100.5" y="51">A9</text>
<text x="100.5" y="48.5">A8</text>
<text x="147.2" y="53.6">PA10</text>
<text x="148.2" y="48.5">PA8</text>
<text x="148.2" y="51">PA9</text>
<text x="154.5" y="50.2">6</text>
<text x="154.5" y="52.7">7</text>
<text x="189.5" y="52.7">34</text>
<text x="189.5" y="50.2">35</text>
<text x="31.9" y="56.1">A5</text>
<text x="31.9" y="58.7">A4</text>
<text x="36.3" y="55.2">5</text>
<text x="36.3" y="57.8">6</text>
<text x="44.8" y="57.8">37</text>
<text x="44.8" y="55.2">38</text>
<text x="48.4" y="56.1">A11</text>
<text x="48.4" y="58.7">A12</text>
<text x="83.9" y="56.1">A5</text>
<text x="83.9" y="58.7">A4</text>
<text x="88.4" y="55.2">5</text>
<text x="88.4" y="57.8">6</text>
<text x="96.8" y="57.8">37</text>
<text x="96.8" y="55.2">38</text>
<text x="100.5" y="56.1">A11</text>
<text x="100.5" y="58.7">A12</text>
<text x="154.5" y="55.2">8</text>
<text x="154.5" y="57.8">9</text>
<text x="189.5" y="57.8">32</text>
<text x="189.5" y="55.2">33</text>
<text x="31.9" y="61.2">A3</text>
<text x="31.9" y="63.7">A2</text>
<text x="36.3" y="60.3">7</text>
<text x="36.3" y="62.9">8</text>
<text x="36.3" y="65.4">9</text>
<text x="44.8" y="65.4">34</text>
<text x="44.8" y="62.9">35</text>
<text x="44.8" y="60.3">36</text>
<text x="48.4" y="61.2">A13</text>
<text x="48.4" y="63.7">A14</text>
<text x="83.9" y="61.2">A3</text>
<text x="83.9" y="63.7">A2</text>
<text x="88.4" y="60.3">7</text>
<text x="88.4" y="62.9">8</text>
<text x="88.4" y="65.4">9</text>
<text x="96.8" y="65.4">34</text>
<text x="96.8" y="62.9">35</text>
<text x="96.8" y="60.3">36</text>
<text x="100.5" y="61.2">A13</text>
<text x="100.5" y="63.7">A14</text>
<text x="147.2" y="61.2">PA15</text>
<text x="148.2" y="63.7">PB3</text>
<text x="154" y="60.3">10</text>
<text x="154" y="62.9">11</text>
<text x="154" y="65.4">12</text>
<text x="189.5" y="65.4">29</text>
<text x="189.5" y="62.9">30</text>
<text x="189.5" y="60.3">31</text>
<text x="31.7" y="71.4">CS</text>
<text x="31.9" y="66.3">A1</text>
<text x="31.9" y="68.8">A0</text>
<text x="35.9" y="67.9">10</text>
<text x="35.9" y="70.5">11</text>
<text x="44.8" y="70.5">32</text>
<text x="44.8" y="67.9">33</text>
<text x="48.4" y="71.4">A20</text>
<text x="48.4" y="66.3">A15</text>
<text x="48.4" y="68.8">A16</text>
<text x="83.7" y="71.4">CS</text>
<text x="83.9" y="66.3">A1</text>
<text x="83.9" y="68.8">A0</text>
<text x="87.9" y="67.9">10</text>
<text x="87.9" y="70.5">11</text>
<text x="96.8" y="70.5">32</text>
<text x="96.8" y="67.9">33</text>
<text x="100.5" y="66.3">A15</text>
<text x="100.5" y="68.8">A16</text>
<text x="100.5" y="71.4">EPROM_PIN32_A20</text>
<text x="148.2" y="71.4">PB6</text>
<text x="148.2" y="66.3">PB4</text>
<text x="148.2" y="68.8">PB5</text>
<text x="154" y="67.9">13</text>
<text x="154" y="70.5">14</text>
<text x="189.5" y="70.5">27</text>
<text x="189.5" y="67.9">28</text>
<text x="31.6" y="76.4">OE</text>
<text x="35.9" y="73">12</text>
<text x="35.9" y="75.6">13</text>
<text x="44.8" y="75.6">30</text>
<text x="44.8" y="73">31</text>
<text x="48.4" y="76.4">D15</text>
<text x="83.6" y="76.4">OE</text>
<text x="87.9" y="73">12</text>
<text x="87.9" y="75.6">13</text>
<text x="96.8" y="75.6">30</text>
<text x="96.8" y="73">31</text>
<text x="100.5" y="76.4">D15</text>
<text x="148.2" y="76.4">PB8</text>
<text x="148.2" y="73.9">PB7</text>
<text x="154" y="73">15</text>
<text x="154" y="75.6">16</text>
<text x="189.5" y="75.6">25</text>
<text x="189.5" y="73">26</text>
<text x="31.9" y="79">D0</text>
<text x="31.9" y="81.5">D8</text>
<text x="35.9" y="78.1">14</text>
<text x="35.9" y="80.6">15</text>
<text x="35.9" y="83.2">16</text>
<text x="44.8" y="83.2">27</text>
<text x="44.8" y="80.6">28</text>
<text x="44.8" y="78.1">29</text>
<text x="48.4" y="79">D7</text>
<text x="48.4" y="81.5">D14</text>
<text x="83.9" y="79">D0</text>
<text x="83.9" y="81.5">D8</text>
<text x="87.9" y="78.1">14</text>
<text x="87.9" y="80.6">15</text>
<text x="87.9" y="83.2">16</text>
<text x="96.8" y="83.2">27</text>
<text x="96.8" y="80.6">28</text>
<text x="96.8" y="78.1">29</text>
<text x="100.5" y="81.5">D14</text>
<text x="100.5" y="79">D7</text>
<text x="148.2" y="79">PB9</text>
<text x="154" y="78.1">17</text>
<text x="154" y="80.6">18</text>
<text x="154" y="83.2">19</text>
<text x="189.5" y="83.2">22</text>
<text x="189.5" y="80.6">23</text>
<text x="189.5" y="78.1">24</text>
<text x="10.4" y="85.9">B</text>
<text x="31.9" y="84.1">D1</text>
<text x="31.9" y="86.6">D9</text>
<text x="31.9" y="89.1">D2</text>
<text x="35.9" y="85.7">17</text>
<text x="35.9" y="88.3">18</text>
<text x="44.8" y="88.3">25</text>
<text x="44.8" y="85.7">26</text>
<text x="48.4" y="84.1">D6</text>
<text x="48.4" y="86.6">D13</text>
<text x="48.4" y="89.1">D5</text>
<text x="83.9" y="84.1">D1</text>
<text x="83.9" y="86.6">D9</text>
<text x="83.9" y="89.1">D2</text>
<text x="87.9" y="85.7">17</text>
<text x="87.9" y="88.3">18</text>
<text x="96.8" y="88.3">25</text>
<text x="96.8" y="85.7">26</text>
<text x="100.5" y="89.1">D5</text>
<text x="100.5" y="86.6">D13</text>
<text x="100.5" y="84.1">D6</text>
<text x="154" y="85.7">20</text>
<text x="189.5" y="85.7">21</text>
<text x="285.4" y="85.9">B</text>
<text x="30.9" y="91.7">D10</text>
<text x="31.9" y="94.2">D3</text>
<text x="35.9" y="90.8">19</text>
<text x="35.9" y="93.3">20</text>
<text x="35.9" y="95.9">21</text>
<text x="44.8" y="95.9">22</text>
<text x="44.8" y="93.3">23</text>
<text x="44.8" y="90.8">24</text>
<text x="48.4" y="91.7">D12</text>
<text x="48.4" y="94.2">D4</text>
<text x="83" y="91.7">D10</text>
<text x="83.9" y="94.2">D3</text>
<text x="87.9" y="90.8">19</text>
<text x="87.9" y="93.3">20</text>
<text x="87.9" y="95.9">21</text>
<text x="96.8" y="95.9">22</text>
<text x="96.8" y="93.3">23</text>
<text x="96.8" y="90.8">24</text>
<text x="100.5" y="94.2">D4</text>
<text x="100.5" y="91.7">D12</text>
<text x="30.9" y="96.8">D11</text>
<text x="83" y="96.8">D11</text>
<text x="137.7" y="112">PA10</text>
<text x="138.7" y="109.5">PA9</text>
<text x="144.3" y="108.6">1</text>
<text x="144.3" y="111.1">2</text>
<text x="36.1" y="118.4">PB14</text>
<text x="42.7" y="117.5">1</text>
<text x="89.1" y="119.4">1</text>
<text x="23.9" y="120.9">EPROM_PIN32_A20</text>
<text x="37.2" y="123.4">A20</text>
<text x="42.7" y="120">2</text>
<text x="42.7" y="122.5">3</text>
<text x="83.4" y="120.3">PB8</text>
<text x="89.1" y="121.9">2</text>
<text x="137.7" y="120.9">PA15</text>
<text x="138.7" y="123.4">PB3</text>
<text x="138.7" y="126">PB4</text>
<text x="144.3" y="120">1</text>
<text x="144.3" y="122.5">2</text>
<text x="144.3" y="125.1">3</text>
<text x="10.4" y="135.9">C</text>
<text x="138.7" y="135.5">PB5</text>
<text x="144.3" y="134.6">1</text>
<text x="144.3" y="137.2">2</text>
<text x="285.4" y="135.9">C</text>
<text x="138.7" y="140.6">PB7</text>
<text x="138.7" y="138">PB6</text>
<text x="144.3" y="139.7">3</text>
<text x="37.1" y="145">PA8</text>
<text x="37.1" y="147.6">PA8</text>
<text x="42.7" y="144.1">1</text>
<text x="42.7" y="146.7">2</text>
<text x="144.3" y="151.1">1</text>
<text x="144.3" y="153.7">2</text>
<text x="137.7" y="159.6">PA10</text>
<text x="138.7" y="157.1">PA9</text>
<text x="144.3" y="156.2">3</text>
<text x="144.3" y="158.7">4</text>
<text x="139.3" y="167.3">PB5</text>
<text x="144.9" y="166.4">1</text>
<text x="139.3" y="169.8">PB4</text>
<text x="144.9" y="168.9">2</text>
<text x="10.4" y="185.9">D</text>
<text x="285.4" y="185.9">D</text>
<text x="35" y="199.9">1</text>
<text x="85" y="199.9">2</text>
<text x="135" y="199.9">3</text>
<text x="185" y="199.9">4</text>
<text x="235" y="199.9">5</text>
<text x="285" y="199.9">6</text>
</g>
<g font-size="1.8" fill="#008484">
<text x="40.2" y="40.5">U1</text>
<text x="92.2" y="40.5">U2</text>
<text x="158.5" y="38.3">PB12</text>
<text x="158.5" y="40.9">PB13</text>
<text x="183" y="38.3">GND</text>
<text x="183" y="40.9">GND</text>
<text x="205.6" y="40.9">PWR_FLAG</text>
<text x="27.4" y="42.8">Conn_02x21_Counter_Clockwise</text>
<text x="79.5" y="42.8">Conn_02x21_Counter_Clockwise</text>
<text x="158.5" y="43.4">PB14</text>
<text x="158.5" y="46">PB15</text>
<text x="183.4" y="46">RST</text>
<text x="183.8" y="43.4">3V3</text>
<text x="200.7" y="47.9">GND</text>
<text x="158.5" y="48.5">PA8</text>
<text x="158.5" y="51">PA9</text>
<text x="158.5" y="53.6">PA10</text>
<text x="182.5" y="51">PB10</text>
<text x="182.5" y="48.5">PB11</text>
<text x="183.5" y="53.6">PB1</text>
<text x="202.5" y="52.4">PWR_FLAG</text>
<text x="158.5" y="56.1">PA11</text>
<text x="158.5" y="58.7">PA12</text>
<text x="183.5" y="58.7">PA7</text>
<text x="183.5" y="56.1">PB0</text>
<text x="196.7" y="57.3">+3.3V</text>
<text x="158.5" y="61.2">PA15</text>
<text x="158.5" y="63.7">PB3</text>
<text x="171" y="61.9">U3</text>
<text x="183.5" y="63.7">PA5</text>
<text x="183.5" y="61.2">PA6</text>
<text x="158.5" y="66.3">PB4</text>
<text x="158.5" y="68.8">PB5</text>
<text x="158.5" y="71.4">PB6</text>
<text x="183.5" y="71.4">PA2</text>
<text x="183.5" y="68.8">PA3</text>
<text x="183.5" y="66.3">PA4</text>
<text x="142.3" y="74.6">+5V</text>
<text x="158.5" y="73.9">PB7</text>
<text x="158.5" y="76.4">PB8</text>
<text x="183.5" y="76.4">PA0</text>
<text x="183.5" y="73.9">PA1</text>
<text x="18.5" y="79.6">GND</text>
<text x="58.5" y="78.4">GND</text>
<text x="70.6" y="79.6">GND</text>
<text x="110.6" y="78.4">GND</text>
<text x="158.5" y="79">PB9</text>
<text x="158.5" y="81.5">5V</text>
<text x="182.5" y="81.5">PC14</text>
<text x="182.5" y="79">PC15</text>
<text x="158.5" y="84.1">GND</text>
<text x="158.5" y="86.6">3V3</text>
<text x="182.5" y="84.1">PC13</text>
<text x="182.9" y="86.6">VBat</text>
<text x="58.5" y="92.4">+5V</text>
<text x="110.5" y="92.4">+5V</text>
<text x="141.7" y="93.6">GND</text>
<text x="149.7" y="93.5">+3.3V</text>
<text x="162.2" y="91.1">YAAJ_BluePill_Part_Like</text>
<text x="58.3" y="109.1" transform="rotate(-90 58.3 109.1)">PWR_FLAG</text>
<text x="150.2" y="109.7">J1</text>
<text x="150.6" y="112">Conn_01x02</text>
<text x="48.6" y="119.9">J5</text>
<text x="49" y="122.2">Conn_01x03</text>
<text x="94.9" y="120.5">B1</text>
<text x="95.4" y="122.8">Conn_01x02</text>
<text x="150.2" y="122.4">J2</text>
<text x="150.6" y="124.7">Conn_01x03</text>
<text x="150.2" y="137">J3</text>
<text x="150.6" y="139.3">Conn_01x03</text>
<text x="48.6" y="145.3">J6</text>
<text x="49" y="147.6">Conn_01x02</text>
<text x="141.7" y="147.7">+5V</text>
<text x="150.2" y="154.8">J4</text>
<text x="150.6" y="157.1">Conn_01x04</text>
<text x="133.4" y="166">GND</text>
<text x="150.8" y="167.5">J7</text>
<text x="151.3" y="169.8">Conn_01x02</text>
</g>
<g font-size="1.8" fill="#0000c2">
<text x="36.2" y="100.2">Kickstart socket</text>
<text x="36.2" y="102.2">header Pins</text>
<text x="87" y="102.2">EPROM Socket</text>
<text x="163.8" y="108.9">Image recall (Remember last-selected ROM across power cycle)</text>
<text x="163.8" y="111">No Jumper (default): Disabled</text>
<text x="163.8" y="113">PA9-PA10: Enabled</text>
<text x="163.8" y="120.2">ROM-switching delay</text>
<text x="163.8" y="122.2">No jumper (default): 3 seconds</text>
<text x="163.8" y="124.3">PA15-PB3: 2 seconds</text>
<text x="37.5" y="128.6">EPROM Type</text>
<text x="37.5" y="130.7">1-2: 27C322</text>
<text x="85.8" y="127.2">GND Beeper</text>
<text x="163.8" y="126.4">PB3-PB4: 4 seconds</text>
<text x="37.5" y="132.7">2-3: 27C160</text>
<text x="163.8" y="134.8">Beeper volume</text>
<text x="163.8" y="136.8">None (default): Medium</text>
<text x="163.8" y="138.9">PB5-PB6: Low</text>
<text x="163.8" y="141">PB6-PB7: High</text>
<text x="36.2" y="150.7">Reset</text>
<text x="36.2" y="152.7">To any _RST signal point.</text>
<text x="36.2" y="154.8">Long Reset (CTRL-Amiga-Amiga) to switch ROMs.</text>
<text x="163.8" y="152.9">Serial Config</text>
<text x="163.8" y="154.9">(Un-jumper J1)</text>
<text x="36.2" y="156.8">Use any pin - two pins for ease of build.</text>
<text x="147.3" y="172.6">Enable Serial</text>
<text x="147.3" y="174.6">Config</text>
</g>
<g font-size="1.4" fill="#840000">
<text x="164" y="50.9">TX1</text>
<text x="164" y="53.6">RX1</text>
<text x="178.5" y="53.5">ADC9</text>
<text x="178.5" y="48.4">RX3</text>
<text x="178.7" y="50.9">TX3</text>
<text x="164.1" y="58.6">USB+</text>
<text x="164.3" y="56">USB-</text>
<text x="178.1" y="58.6">MOSI1</text>
<text x="178.5" y="56">ADC8</text>
<text x="164.1" y="61">NSS1</text>
<text x="178.1" y="61.1">MISO1</text>
<text x="178.6" y="63.6">SCK1</text>
<text x="164" y="71.1">SCL1</text>
<text x="175.4" y="71.3">TX2 ADC2</text>
<text x="175.4" y="68.9">RX2 ADC3</text>
<text x="178.6" y="66.2">ADC4</text>
<text x="163.9" y="73.8">SDA1</text>
<text x="178.6" y="76.3">ADC0</text>
<text x="178.6" y="73.8">ADC1</text>
<text x="166.6" y="83.8">PWM pin</text>
<text x="166.8" y="78.6">sink 3mA</text>
<text x="166.9" y="80">source 0mA</text>
<text x="167.1" y="81.7">30pF 2MHz</text>
<text x="178.7" y="83.8">LED</text>
<text x="167.1" y="85.9">5V tolerant</text>
</g>
<text font-size=".7" fill="#840000" x="169.4" y="36">Y@@J</text>
</svg>
